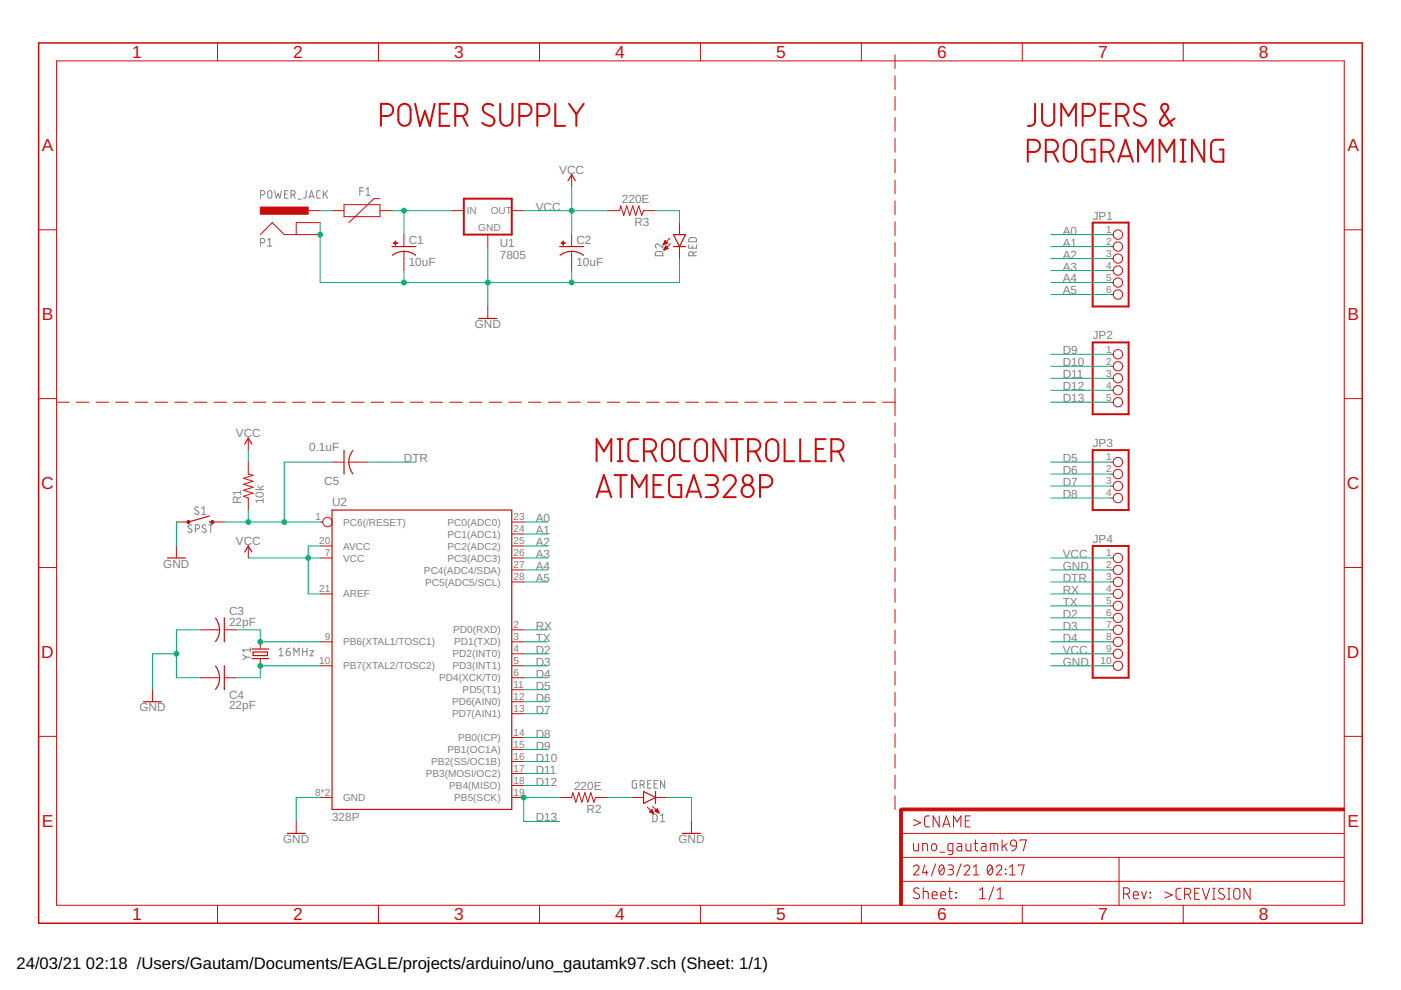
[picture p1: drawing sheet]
<svg xmlns="http://www.w3.org/2000/svg" width="297mm" height="210mm" viewBox="0 0 297 210" stroke-linecap="round" stroke-linejoin="round" font-family="sans-serif">
<g fill="none" stroke="#808080" stroke-width=".21">
<path d="M77 39.8h-.7v1.6M55.2 41.3h.5a.44 .44 0 0 0 .5-.4 .44 .44 0 0 0-.5-.5h-.5v1.6M55.2 51.5h.5a.46 .46 0 0 0 .5-.5 .46 .46 0 0 0-.5-.4h-.5v1.6M56.7 50.9l.5-.3v1.6M56.7 52.2h.9M56.9 40.6l.3-.2 .3 .2 .1 1a.44 .44 0 0 1-.4 .4 .44 .44 0 0 1-.5-.4zM58.2 40.4l.4 1.6 .4-1 .3 1 .4-1.6M60.3 41.1h.6M61.1 40.4h-.8v1.6h.8M61.7 41.3h.4a.44 .44 0 0 0 .5-.4 .44 .44 0 0 0-.5-.5h-.4v1.6M62.2 41.3l.4 .7M63.2 42.2h.7"/>
<path d="M64.9 40.4v1.4l-.6 .2M65.5 42l.5-1.6 .6 1.6M65.6 41.6h.9M67.9 40.4h-.5l-.2 .4v1l.2 .2h.5M68.5 40.4v1.6M68.9 41l.5 1M69.4 40.4l-.9 1M76.3 40.5h.7M77.6 40.2l.4-.4v1.6M77.6 41.4h.9M139.1 53.5l1.2-.1 .2 .2v.6h-1.6zM140.5 51.7v.9l-.8-.7a.44 .44 0 0 0-.8 .1 .44 .44 0 0 0 .4 .6"/>
<path d="M146 51.9v.7h1.7v-.7M146.2 50.5l1.2-.1 .2 .3 .1 .6h-1.7zM146.8 52.1v.5M146.9 54.2v-.4a.46 .46 0 0 0-.4-.5 .46 .46 0 0 0-.5 .5v.4h1.7M147.7 53.3l-.8 .4M40.6 111.4a.41 .41 0 0 0-.6-.1 .41 .41 0 0 0 0 .7l.5 .2a.44 .44 0 0 1 0 .7 .44 .44 0 0 1-.7-.2M41.4 112.2h.4a.44 .44 0 0 0 .5-.5 .44 .44 0 0 0-.5-.4h-.4v1.6M42.1 107.6a.41 .41 0 0 0-.6-.1 .41 .41 0 0 0 0 .6l.5 .3a.44 .44 0 0 1-.1 .7 .44 .44 0 0 1-.6-.2M42.8 107.8l.4-.3v1.6M42.8 109.1h.9M43.6 111.4a.41 .41 0 0 0-.6-.1 .41 .41 0 0 0 .1 .7l.5 .2a.44 .44 0 0 1-.1 .7 .44 .44 0 0 1-.7-.2M44.2 111.3h.9"/>
<path d="M44.7 111.3v1.6M51.4 138.8l.8 .5M52.2 139.3l-.8 .6M52.2 139.3h.9M53.1 137.8h-1.7l.4 .4M53.1 137.3v.9M59.1 137.8l.5-.4v1.6M59.1 139h.9M60.7 138.1h.5a.45 .45 0 0 1 .4 .5 .45 .45 0 0 1-.5 .4 .45 .45 0 0 1-.4-.4zM61.4 137.4l-.6 .3-.1 .4M62.3 139v-1.6l.6 .9 .5-.9v1.6M64.2 138.1h.9"/>
<path d="M64.2 137.4v1.6M65.1 137.4v1.6M65.7 138h.8l-.8 1h.8M134.9 165.5h-.6l-.2 .2-.1 1.1 .3 .3h.6v-.9h-.2M135.7 166.4h.5a.46 .46 0 0 0 .4-.5 .46 .46 0 0 0-.4-.4h-.5v1.6M136.2 166.4l.4 .7M137.3 166.2h.6M138 165.5h-.7v1.6h.7M138.4 172.6h.6l.3 .3v.9l-.3 .4h-.6zM138.7 166.2h.5M139.4 165.5h-.7v1.6h.7M140 174.2h.9"/>
<path d="M140 173l.5-.4v1.6M140.9 165.5v1.6l-.9-1.6v1.6"/>
</g>
<g fill="none" stroke="#c90d0c" stroke-width=".21">
<path d="M12 12.9h273v179h-273zM46.1 9.1v3.8M80.2 9.1v3.8M114.4 9.1v3.8M148.5 9.1v3.8M182.6 9.1v3.8M189.8 11.6v3M189.8 16.1v2.9M216.7 9.1v3.8M250.9 9.1v3.8M121.2 37v2.6M189.8 20.5v2.9"/>
<path d="M189.8 24.9v2.9M189.8 29.3v3M189.8 33.7v3M189.8 38.2v2.9M8.2 48.7h3.8M55.2 49.7l2.5-2.5 2.6 2.5h7.6M65.3 44.7h2.6M67.9 47.2h-5.1v2.5M70.4 44.7h2.5M72.9 43.4h7.7v2.5h-7.7zM80.6 44.7h2.5M80.6 42.1h-1.3l-5.3 5.1"/>
<path d="M85.6 49.7v2.6M85.6 53.3v4.1M95.8 44.7h2.5M103.4 49.7v2.6M108.5 44.7h2.5M121.2 49.7v2.6M121.2 53.3v4.1M128.8 44.7h2.6l.2-1.1 .6 2.1 .7-2.1 .6 2.1 .7-2.1 .6 2.1 .6-2.1 .7 2.1 .3-1h2.6M140.7 51.8h.2M140.7 51.7h.4M140.8 51.6h.6M140.8 53h.1"/>
<path d="M140.8 51.4h.6M140.8 52.9h.3M140.9 51.3h.4M140.9 52.8h.5M140.9 51.2h.3M140.9 52.6h.7M141 52.5h.5M141 51.1h.1M141 51l.5 .5-.9 .4zM141 52.4h.4M141.1 52.3h.2M141.1 52.2l.5 .5-.8 .3z"/>
<path d="M142 50.5l-1.4 1.4M142.2 51.6l-1.4 1.4M144.1 47.2v2.5M144.1 52.3v2.5M189.8 42.6v2.9M189.8 47v2.9M189.8 51.4v3M189.8 55.8v3M235.5 49.7h.6M235.5 52.3h.6M235.5 54.8h.6M235.5 57.4h.6"/>
<path d="M235.5 59.9h.6M285 48.7h3.8M103.4 65v2.5M189.8 60.3v2.9M189.8 64.7v2.9M189.8 69.1v2.9M189.8 73.5v3M189.8 78v2.9M235.5 62.4h.6M235.5 75.1h.6M235.5 77.7h.6M8.2 84.5h3.8"/>
<path d="M12 85.3h2.7M16.2 85.3h2.6M20.3 85.3h2.7M24.5 85.3h2.7M28.7 85.3h2.6M32.9 85.3h2.6M37 85.3h2.7M41.2 85.3h2.7M45.4 85.3h2.6M49.5 85.3h2.7M52.6 98v2.5l1.1 .3-2.1 .6 2.1 .6-2.1 .7 2.1 .6-2.1 .6 2.1 .7-2.1 .6 1 .4v2.5M52.6 92.9v2.5"/>
<path d="M53.7 85.3h2.7M57.9 85.3h2.6M62 85.3h2.7M66.2 85.3h2.7M70.4 85.3h2.6M70.4 98h2.5M74 98h4M74.5 85.3h2.7M78.7 85.3h2.7M82.9 85.3h2.6M87 85.3h2.7M91.2 85.3h2.7"/>
<path d="M95.4 85.3h2.6M99.5 85.3h2.7M103.7 85.3h2.7M107.9 85.3h2.7M112.1 85.3h2.6M116.2 85.3h2.7M120.4 85.3h2.7M124.6 85.3h2.6M128.7 85.3h2.7M132.9 85.3h2.7M137.1 85.3h2.6M141.2 85.3h2.7"/>
<path d="M145.4 85.3h2.7M149.6 85.3h2.7M153.8 85.3h2.6M157.9 85.3h2.7M162.1 85.3h2.7M166.3 85.3h2.6M170.4 85.3h2.7M174.6 85.3h2.7M178.8 85.3h2.6M182.9 85.3h2.7M187.1 85.3h2.7M189.8 82.4v5.8"/>
<path d="M189.8 89.7v2.9M189.8 94.1v2.9M189.8 98.5v2.8M235.5 85.3h.6M235.5 98h.6M235.5 80.2h.6M235.5 82.7h.6M285 84.5h3.8M37.4 110.7h2.5M37.4 115.8v2.5M45 110.7h2.6M52.6 115.8v2.5"/>
<path d="M67.9 118.3h2.5M67.9 115.8h2.5M67.9 110.7h.5M108.5 118.3h2.5M108.5 115.8h2.5M108.5 113.2h2.5M108.5 110.7h2.5M189.8 102.8v2.9M189.8 107.3v2.8M189.8 111.6v2.9M189.8 116v2.9M235.5 118.3h.6"/>
<path d="M235.5 100.5h.6M235.5 103.1h.6M235.5 105.6h.6M8.2 120.3h3.8M42.5 133.5h4M47.6 133.5h2.5M55.2 136.1v1.5M55.2 139.6v1.6M67.9 136.1h2.5M67.9 125.9h2.5M108.5 136.1h2.5M108.5 138.6h2.5"/>
<path d="M108.5 133.5h2.5M108.5 123.4h2.5M108.5 120.8h2.5M189.8 120.4v2.9M189.8 124.8v2.9M189.8 129.2v2.9M189.8 133.6v2.9M189.8 138v2.9M235.5 136.1h.6M235.5 125.9h.6M235.5 138.6h.6M235.5 133.5h.6"/>
<path d="M235.5 123.4h.6M235.5 120.8h.6M235.5 128.5h.6M235.5 131h.6M285 120.3h3.8M8.2 156.1h3.8M32.3 146.2v2.6M42.5 143.7h4M47.6 143.7h2.5M67.9 141.2h2.5M108.5 141.2h2.5M108.5 158.9h2.5"/>
<path d="M108.5 156.4h2.5M108.5 151.3h2.5M108.5 148.8h2.5M108.5 146.2h2.5M108.5 143.7h2.5M189.8 142.4v2.9M189.8 146.8v2.9M189.8 151.2v2.9M189.8 155.6v2.9M189.8 160v2.8M235.5 141.2h.6M285 156.1h3.8"/>
<path d="M62.8 174.2v2.5M67.9 169.1h2.5M108.5 169.1h2.5M108.5 166.5h2.5M108.5 164h2.5M108.5 161.5h2.5M118.7 169.1h2.5l.3-1 .6 2 .6-2 .7 2 .6-2 .6 2 .7-2 .6 2 .4-1h2.5M133.9 169.1h2.5M137.2 171.1l1.4 1.4M137.7 172.1l.5-.5 .4 .9zM137.8 172.2h.7M137.8 172h.6"/>
<path d="M137.9 171.9h.4M138 171.8h.3M138.1 172.3h.4M138.2 171.7h.1M138.3 171l1.4 1.4M138.3 172.4h.3M138.9 172l.5-.5 .3 .9zM138.9 172h.7M138.9 171.9h.7M139 169.1h2.5M139 171.8h.5M139.2 171.7h.2"/>
<path d="M139.2 172.2h.4M139.3 171.6h.1M139.5 172.3h.2M146.6 174.2v2.5M189.8 164.3v2.9M189.8 168.7v2.9M191 176.7h94M193.7 178.9v1.1l.1 .3 .3 .1h.6v-1.5M193.7 173.8l1.5 .6-1.5 .7M197.1 173h-.7l-.4 .5 .1 1.6 .3 .2h.7M197.6 179l.5-.1a.92 .92 0 0 1 .2 1.4l-.4 .1-.3-.2-.1-.3zM199.1 173v2.3l-1.3-2.3v2.3"/>
<path d="M199.9 175.3l.8-2.3 .7 2.3M200.1 174.8h1.1M202.2 175.3v-2.3l.7 1.3 .8-1.3v2.3M203 178.9h.7l.2 .2v1.3h-.6a.46 .46 0 0 1-.4-.5 .46 .46 0 0 1 .4-.4h.6M204.7 174h.7M204.8 178.9v1.1l.1 .3 .3 .1h.6v-1.5M205.7 173h-1v2.3h1M206.5 178.9h.8M206.8 178.1v2.1l.5 .2M208.1 178.9h.7l.2 .2v1.3h-.5a.46 .46 0 0 1-.5-.5 .46 .46 0 0 1 .5-.4h.5M210.8 178.9v1.5M212.5 178.1v2.3"/>
<path d="M212.9 179.3l.6 1.1M213.5 178.9l-1 .7M214.3 178.4a.66 .66 0 0 1 .8-.3 .66 .66 0 0 1 .4 .6v.7h-.8a.63 .63 0 0 1-.4-1zM215.5 179.4l-.3 .7-.7 .3M216.3 178.3v-.2h1.3l-.6 2.3M46.1 191.9v3.8M80.2 191.9v3.8M114.4 191.9v3.8M148.5 191.9v3.8M182.6 191.9v3.8M191 186.9h94M191 181.8h94"/>
<path d="M193.7 183.9a.58 .58 0 0 1 .8-.5 .58 .58 0 0 1 .2 .9l-1 1.2h1.1M194.8 188.4a.58 .58 0 0 0-.8-.1 .58 .58 0 0 0 0 .9l.7 .4a.58 .58 0 0 1 .1 .9 .58 .58 0 0 1-.9-.1l-.2-.2M195.6 180.4v-1.5l1 .1 .1 1.4M195.7 189l1 .1 .1 1.5M195.7 188.2v2.4M196.1 183.4l-.5 1.6h1.2M196.4 184.6v.9M197.6 189.8h1.1a.54 .54 0 0 0-.4-.8 .54 .54 0 0 0-.7 .5l.2 1 .9 .1M198.4 183.2l-1 2.5M199.2 180.7h1.1M199.3 183.5l.2-.1a.86 .86 0 0 1 .7 1.3 .6 .6 0 0 1-.6 .8 .6 .6 0 0 1-.5-.8v-.5zM199.5 189.8h1a.54 .54 0 0 0-.4-.8 .54 .54 0 0 0-.6 .5l.1 1 .9 .1"/>
<path d="M200.1 183.9l-.9 1.1M201 183.4h.7a.48 .48 0 0 1 .4 .5 .48 .48 0 0 1-.4 .4h-.5M201.1 189h.8M201.4 188.2v2.1l.5 .3M201.5 184.3a.58 .58 0 0 1 .7 .6 .58 .58 0 0 1-.7 .6h-.5M202 180.4h-.8l-.2-.2v-1l.2-.3h.8v1.9l-.2 .4h-.7M202.6 189.2l.1 .1zM202.6 190.2l.1 .2zM203.8 183.2l-1 2.5M204.4 183.9a.58 .58 0 0 1 .9-.5 .58 .58 0 0 1 .1 .9l-1 1.2h1.2M206.4 185.5h1.1M206.4 183.9l.5-.5v2.1"/>
<path d="M207.6 190.6h1.3M207.6 188.7l.7-.5v2.4M209.6 183.5l.1-.1a.88 .88 0 0 1 .8 1.3l-.1 .3a.51 .51 0 0 1-.5 .5 .51 .51 0 0 1-.5-.5l-.1-.8zM210 180.4v-1.5l1.4 .1 .1 1.4M210.4 183.9l-1 1.1M210.7 188l-1 2.8M211.2 183.9a.58 .58 0 0 1 .9-.5 .58 .58 0 0 1 .1 .9l-1 1.2h1.2M211.4 190.6h1.3M211.4 188.7l.6-.5v2.4M213.2 184.3l.1 .1zM213.2 185.2l.1 .1zM214 185.5h1.2"/>
<path d="M214 183.9l.6-.5v2.1M216 183.6v-.2h1.1l-.5 2.1M216.7 191.9v3.8M237.3 181.8v10.2M238.2 189.5h.7a.65 .65 0 0 0 .6-.6 .65 .65 0 0 0-.6-.7h-.7v2.4M239 189.5l.5 1.1M240.3 189.8h1a.55 .55 0 0 0-.3-.8 .55 .55 0 0 0-.7 .5l.1 1 .9 .1M242 189l.5 1.6 .6-1.6M243.8 190.2l.1 .2zM243.8 189.2l.1 .1zM247 189.1l1.5 .7-1.5 .6M250.4 188.3l-.7 .1-.4 .4 .1 1.7 .3 .1 .7 .1"/>
<path d="M250.9 191.9v3.8M251.2 189.6h.6a.65 .65 0 0 0 .7-.6 .65 .65 0 0 0-.7-.7h-.6v2.4M251.9 189.6l.6 1.1M253.3 189.4h.8M254.3 188.3h-1v2.4h1M254.9 188.3l.8 2.4 .8-2.4M257.1 190.7h.5M257.1 188.3h.5M257.4 188.3v2.4M259.5 188.5a.58 .58 0 0 0-.9-.1 .58 .58 0 0 0 0 .9l.8 .4a.58 .58 0 0 1 0 .9 .58 .58 0 0 1-.8-.1l-.3-.1M260.3 190.7h.5M260.3 188.3h.5"/>
<path d="M260.6 188.3v2.4M261.7 188.6a.66 .66 0 0 1 .7-.2 .66 .66 0 0 1 .5 .6v1a.66 .66 0 0 1-.7 .7 .66 .66 0 0 1-.6-.7zM265 188.3v2.4l-1.3-2.4v2.4"/>
<circle cx="237" cy="49.7" r=".99"/>
<circle cx="237" cy="57.4" r=".99"/>
<circle cx="237" cy="52.3" r=".99"/>
<circle cx="237" cy="59.9" r=".99"/>
<circle cx="237" cy="54.8" r=".99"/>
<circle cx="237" cy="77.7" r=".99"/>
<circle cx="237" cy="75.1" r=".99"/>
<circle cx="237" cy="62.4" r=".99"/>
<circle cx="237" cy="98" r=".99"/>
<circle cx="237" cy="80.2" r=".99"/>
<circle cx="237" cy="82.7" r=".99"/>
<circle cx="237" cy="85.3" r=".99"/>
<circle cx="69.4" cy="110.7" r=".99"/>
<circle cx="237" cy="103.1" r=".99"/>
<circle cx="237" cy="118.3" r=".99"/>
<circle cx="237" cy="100.5" r=".99"/>
<circle cx="237" cy="105.6" r=".99"/>
<circle cx="237" cy="138.6" r=".99"/>
<circle cx="237" cy="123.4" r=".99"/>
<circle cx="237" cy="131" r=".99"/>
<circle cx="237" cy="133.5" r=".99"/>
<circle cx="237" cy="128.5" r=".99"/>
<circle cx="237" cy="136.1" r=".99"/>
<circle cx="237" cy="120.8" r=".99"/>
<circle cx="237" cy="125.9" r=".99"/>
<circle cx="237" cy="141.2" r=".99"/>
</g>
<g fill="none" stroke="#c90d0c" stroke-width=".42">
<path d="M80.8 24.6a2.36 2.36 0 0 0 2.1-.3 1.29 1.29 0 0 0 .4-1.5 1.29 1.29 0 0 0-1.2-.8h-1.3v4.7M84.8 22.4a1.3 1.3 0 0 1 1.4-.3 1.3 1.3 0 0 1 .9 1.2v2.1a1.3 1.3 0 0 1-1.3 1.3 1.3 1.3 0 0 1-1.3-1.3v-2.1zM88 22l1 4.7 1.1-3.1 1 3.1 1.1-4.7M93.2 24.1h1.6M95.3 22h-2.1v4.7h2.1M96.5 24.6a2.36 2.36 0 0 0 2.2-.3 1.29 1.29 0 0 0 .3-1.5 1.29 1.29 0 0 0-1.2-.8h-1.3v4.7M98.1 24.6l1 2.1M104.6 22.4a1.23 1.23 0 0 0-1.5-.4 1.23 1.23 0 0 0-.7 1.3l.5 .7 1.4 .7a1.09 1.09 0 0 1 .3 1.6 1.09 1.09 0 0 1-1.5 .3l-.9-.6M106 22v3.4a1.3 1.3 0 0 0 1.3 1.3 1.3 1.3 0 0 0 1.3-1.3v-3.4M110.1 24.6a2.36 2.36 0 0 0 2.2-.3 1.3 1.3 0 0 0 .3-1.5 1.3 1.3 0 0 0-1.2-.8h-1.3v4.7M113.9 24.6a2.36 2.36 0 0 0 2.2-.3 1.3 1.3 0 0 0 .3-1.5 1.3 1.3 0 0 0-1.2-.8h-1.3v4.7M117.7 22v4.7h2.1"/>
<path d="M120.6 22l1.6 2.2M122.2 24.2v2.5M123.8 22l-1.6 2.2M217.9 32.2a2.36 2.36 0 0 0 2.2-.3 1.29 1.29 0 0 0 .3-1.4 1.29 1.29 0 0 0-1.2-.9h-1.3v4.7M219.5 22l-.1 3.9-.5 .6-1 .2M220.9 22v3.4a1.29 1.29 0 0 0 1.3 1.3 1.29 1.29 0 0 0 1.3-1.3v-3.4M221.7 32.2a2.36 2.36 0 0 0 2.2-.3 1.29 1.29 0 0 0 .3-1.4 1.29 1.29 0 0 0-1.2-.9h-1.3v4.7M223.3 32.2l1 2.1M225 26.7v-4.7l1.5 2.6 1.6-2.6v4.7M225.9 30.1a1.3 1.3 0 0 1 1.4-.4 1.3 1.3 0 0 1 .8 1.2v2.1a1.3 1.3 0 0 1-1.3 1.3 1.3 1.3 0 0 1-1.3-1.3v-2.1zM229.6 24.6a2.36 2.36 0 0 0 2.1-.3 1.29 1.29 0 0 0 .4-1.4 1.29 1.29 0 0 0-1.2-.9h-1.3v4.7M232.1 29.6l-1.8 .1-.7 .4-.1 .6v2.6l.1 .5 .4 .4 2.1 .1v-2.6h-.8"/>
<path d="M233.4 24.1h1.5M233.5 32.2a2.36 2.36 0 0 0 2.2-.3 1.29 1.29 0 0 0 .4-1.4 1.29 1.29 0 0 0-1.3-.9h-1.3v4.7M235.1 32.2l1 2.1M235.5 22h-2.1v4.7h2.1M236.7 24.6a2.36 2.36 0 0 0 2.1-.3 1.29 1.29 0 0 0 .4-1.4 1.29 1.29 0 0 0-1.2-.9h-1.3v4.7M237.1 34.3l1.5-4.7 1.6 4.7M237.5 33.1h2.3M238.2 24.6l1.1 2.1M241.3 34.3v-4.7l1.5 2.6 1.6-2.6v4.7M242.7 22.4a1.23 1.23 0 0 0-1.4-.4 1.23 1.23 0 0 0-.8 1.3l.5 .7 1.4 .7a1.09 1.09 0 0 1 .4 1.6 1.09 1.09 0 0 1-1.6 .3l-.8-.6M245.9 34.3v-4.7l1.5 2.6 1.6-2.6v4.7M249 25.1l-1.9 1.4a.75 .75 0 0 1-1-.1 .75 .75 0 0 1-.1-.9l1.6-2.3a.76 .76 0 0 0-.7-1.2 .76 .76 0 0 0-.6 1.2l2.2 3.5"/>
<path d="M250.3 29.6h1.1M250.3 34.3h1.1M250.8 29.6v4.7M255.3 29.6v4.7l-2.6-4.7v4.7M259.4 29.6l-1.9 .1-.6 .4-.1 .6v2.6l.1 .5 .4 .4 2.1 .1v-2.6h-.8M98.3 42.1h10.2v7.6h-10.2zM231.7 47.2h7.6v17.8h-7.6zM231.7 72.6h7.6v15.2h-7.6zM126.5 97.8v-4.7l1.5 2.6 1.6-2.6v4.7M131 97.8h1M131 93.1h1M131.5 93.1v4.7"/>
<path d="M135.3 93.1a1.78 1.78 0 0 0-2 .5l-.1 3.2 .3 .7a1.88 1.88 0 0 0 1.8 .3M136.5 95.7a2.42 2.42 0 0 0 2.2-.3 1.3 1.3 0 0 0 .3-1.5 1.3 1.3 0 0 0-1.2-.8h-1.3v4.7M138.1 95.7l1 2.1M140.7 93.6a1.29 1.29 0 0 1 1.4-.4 1.29 1.29 0 0 1 .8 1.2v2.1a1.29 1.29 0 0 1-1.3 1.3 1.29 1.29 0 0 1-1.3-1.3v-2.1zM146.2 93.1a1.78 1.78 0 0 0-1.9 .5l-.2 3.2 .3 .7a1.88 1.88 0 0 0 1.8 .3M147.6 93.6a1.29 1.29 0 0 1 1.5-.4 1.29 1.29 0 0 1 .8 1.2v2.1a1.29 1.29 0 0 1-1.3 1.3 1.29 1.29 0 0 1-1.3-1.3v-2.4zM153.8 93.1v4.7l-2.5-4.7v4.7M154.9 93.1h2.6M156.2 93.1v4.7M158.6 95.7a2.42 2.42 0 0 0 2.2-.3 1.29 1.29 0 0 0 .3-1.4 1.29 1.29 0 0 0-1.2-.9h-1.3v4.7M160.2 95.7l1 2.1M162.8 93.6a1.29 1.29 0 0 1 1.4-.4 1.29 1.29 0 0 1 .8 1.2v2.1a1.29 1.29 0 0 1-1.3 1.3 1.29 1.29 0 0 1-1.3-1.3l.1-2.4z"/>
<path d="M166.3 93.1v4.7h2.1M169.7 93.1v4.7h2M173 95.2h1.5M175 93.1h-2v4.7h2M176.3 95.7a2.42 2.42 0 0 0 2.1-.3 1.29 1.29 0 0 0 .4-1.4 1.29 1.29 0 0 0-1.2-.9h-1.3v4.7M177.8 95.7l1.1 2.1M231.7 95.4h7.6v12.7h-7.6zM126.5 105.4l1.5-4.7 1.6 4.7M126.9 104.2h2.3M130.3 100.7h2.6M131.6 100.7v4.7M134 105.4v-4.7l1.5 2.6 1.6-2.6v4.7"/>
<path d="M138.6 102.8h1.5M140.6 100.7h-2v4.7h2M144.4 100.7l-1.8 .1-.6 .4-.1 .6v2.8l.5 .7 .5 .1h1.5v-2.6h-.7M145.5 105.4l1.6-4.7 1.6 4.7M145.9 104.2h2.4M149.6 100.7h1.6a1.04 1.04 0 0 1 1 1.1 1.04 1.04 0 0 1-1 1h-1.1M150.9 102.8a1.3 1.3 0 0 1 1.3 1.3 1.3 1.3 0 0 1-1.3 1.3h-1.3M153.4 101.8a1.29 1.29 0 0 1 1.7-1.1 1.29 1.29 0 0 1 .7 1.9l-2.4 2.8h2.6M161.1 103.3a2.36 2.36 0 0 0 2.2-.3 1.29 1.29 0 0 0 .4-1.4 1.29 1.29 0 0 0-1.3-.9h-1.3v4.7M231.7 115.8h7.6v27.9h-7.6z"/>
<circle cx="158.5" cy="104.1" r="1.3"/>
<circle cx="158.5" cy="101.8" r="1.04"/>
</g>
<g fill="none" stroke="#c90d0c" stroke-width=".25">
<path d="M120.4 38.3l.8-1.3 .8 1.3M83.1 52.3h5.1M85.6 53.3l1.6 .3 .9 .5M85.6 53.3l-1.5 .3-.9 .5M118.7 52.3h5M121.2 53.3l1.6 .3 .9 .5M121.2 53.3l-1.5 .3-1 .5M142.8 52.3h2.5M142.8 49.7h2.5l-1.2 2.6zM101.5 67.5h3.8M51.9 94.2l.7-1.3 .8 1.3M72.9 95.4v5.1"/>
<path d="M74.8 95.5a4 4 0 0 0 0 5M35.5 118.3h3.8M44.4 110.7h.6M44.4 109.4l-4.5 1.3M51.9 117l.7-1.2 .8 1.2M70.4 108.1h38.1v63.5h-38.1zM45.7 131.1a4 4 0 0 1 0 4.9M47.6 131v5.1M53.4 137.6h3.6M53.4 139.6h3.6M53.7 138.2h3v.8h-3zM30.4 148.8h3.8"/>
<path d="M45.7 141.2a4 4 0 0 1 0 5M47.6 141.2v5M60.9 176.7h3.8M136.4 167.8l2.6 1.3-2.6 1.2zM139 167.8v2.5M144.7 176.7h3.8"/>
</g>
<g fill="#c90d0c" stroke="#c90d0c" stroke-width=".21">
<path d="M83.4 51.5h.9v.1h-.9z"/>
<path d="M83.8 51.1h.1v.9h-.1z"/>
<path d="M119 51.5h.8v.1h-.8z"/>
<path d="M119.3 51.1h.2v.9h-.2z"/>
<path d="M55.2 43.9h10.1v1.5h-10.1z"/>
<path d="M190.7 171.6h.6v20.3h-.6z"/>
<path d="M191 171.3h94v.6h-94z"/>
</g>
<g fill="#c90d0c" stroke="#c90d0c" stroke-width=".21">
<circle cx="39.9" cy="110.7" r=".33"/>
<circle cx="45" cy="110.7" r=".33"/>
</g>
<path d="M192.3 171.6h-1.3v1.3" fill="none" stroke="#c90d0c" stroke-width=".61"/>
<path d="M8.2 9.1h280.6v186.6h-280.6z" fill="none" stroke="#c90d0c" stroke-width=".32"/>
<g fill="none" stroke="#0dab76" stroke-width=".21">
<path d="M121.2 39.6v10.1M67.9 44.7h2.5M67.9 47.2v12.7h76.2v-5.1M83.1 44.7h12.7M85.6 44.7v5M85.6 57.4v2.5M103.4 52.3v12.7M111 44.7h17.8M121.2 57.4v2.5M139 44.7h5.1v2.5M222.8 59.9h12.7M222.8 49.7h12.7"/>
<path d="M222.8 52.3h12.7M222.8 54.8h12.7M222.8 57.4h12.7M222.8 62.4h12.7M222.8 75.1h12.7M222.8 77.7h12.7M52.6 95.4v2.6M70.4 98h-10.1v12.7M78 98h10.2M222.8 98h12.7M222.8 80.2h12.7M222.8 82.7h12.7"/>
<path d="M222.8 85.3h12.7M37.4 110.7v5.1M47.6 110.7h20.3M52.6 108.1v2.6M52.6 118.3h15.3M67.9 115.8h-2.6v10.1h2.6M111 115.8h5.1M111 118.3h5.1M111 110.7h5.1M111 113.2h5.1M222.8 118.3h12.7M222.8 100.5h12.7"/>
<path d="M222.8 103.1h12.7M222.8 105.6h12.7M37.4 138.6h-5.1v7.6M42.5 133.5h-5.1v10.2h5.1M50.1 133.5h5.1v2.6h12.7M111 138.6h5.1M111 120.8h5.1M111 133.5h5.1M111 136.1h5.1M111 123.4h5.1M222.8 125.9h12.7M222.8 138.6h12.7"/>
<path d="M222.8 120.8h12.7M222.8 133.5h12.7M222.8 136.1h12.7M222.8 123.4h12.7M222.8 128.5h12.7M222.8 131h12.7M67.9 141.2h-12.7v2.5h-5.1M111 141.2h5.1M111 143.7h5.1M111 146.2h5.1M111 148.8h5.1M111 151.3h5.1"/>
<path d="M111 156.4h5.1M111 158.9h5.1M222.8 141.2h12.7M67.9 169.1h-5.1v5.1M111 161.5h5.1M111 164h5.1M111 166.5h5.1M118.7 169.1h-7.7v5.1h7.7M128.8 169.1h5.1M141.5 169.1h5.1v5.1"/>
</g>
<g fill="#0dab76" stroke="#0dab76" stroke-width=".21">
<circle cx="85.6" cy="44.7" r=".51"/>
<circle cx="121.2" cy="44.7" r=".51"/>
<circle cx="65.3" cy="118.3" r=".51"/>
<circle cx="103.4" cy="59.9" r=".51"/>
<circle cx="67.9" cy="49.7" r=".51"/>
<circle cx="85.6" cy="59.9" r=".51"/>
<circle cx="121.2" cy="59.9" r=".51"/>
<circle cx="37.4" cy="138.6" r=".51"/>
<circle cx="55.2" cy="136.1" r=".51"/>
<circle cx="55.2" cy="141.2" r=".51"/>
<circle cx="52.6" cy="110.7" r=".51"/>
<circle cx="60.3" cy="110.7" r=".51"/>
<circle cx="111" cy="169.1" r=".51"/>
</g>
<g font-size="3.7" fill="#c90d0c">
<text x="28" y="12.3">1</text>
<text x="62.2" y="12.3">2</text>
<text x="96.3" y="12.3">3</text>
<text x="130.4" y="12.3">4</text>
<text x="164.5" y="12.3">5</text>
<text x="198.7" y="12.3">6</text>
<text x="232.8" y="12.3">7</text>
<text x="266.9" y="12.3">8</text>
<text x="8.9" y="32.1">A</text>
<text x="285.7" y="32.1">A</text>
<text x="8.9" y="67.9">B</text>
<text x="285.7" y="67.9">B</text>
<text x="8.8" y="103.7">C</text>
<text x="285.6" y="103.7">C</text>
<text x="8.8" y="139.5">D</text>
<text x="285.6" y="139.5">D</text>
<text x="8.9" y="175.3">E</text>
<text x="285.7" y="175.3">E</text>
<text x="28" y="195.1">1</text>
<text x="62.2" y="195.1">2</text>
<text x="96.3" y="195.1">3</text>
<text x="130.4" y="195.1">4</text>
<text x="164.5" y="195.1">5</text>
<text x="198.7" y="195.1">6</text>
<text x="232.8" y="195.1">7</text>
<text x="266.9" y="195.1">8</text>
</g>
<g font-size="3.5">
<text x="3.5" y="205.4">24/03/21</text>
<text x="18.2" y="205.4">02:18 /Users/Gautam/Documents/EAGLE/projects/arduino/uno_gautamk97.sch (Sheet: 1/1)</text>
</g>
<g font-size="2.5" fill="#808080">
<text x="118.6" y="36.8">VCC</text>
<text x="113.6" y="44.7">VCC</text>
<text x="131.9" y="43.1">220E</text>
<text x="134.5" y="47.9">R3</text>
<text x="231.7" y="46.6">JP1</text>
<text x="86.7" y="51.6">C1</text>
<text x="106" y="52.3">U1</text>
<text x="122.2" y="51.6">C2</text>
<text x="225.3" y="49.7">A0</text>
<text x="225.3" y="52.3">A1</text>
<text x="86.7" y="56.5">10uF</text>
<text x="106" y="54.8">7805</text>
<text x="122.2" y="56.5">10uF</text>
<text x="225.3" y="54.8">A2</text>
<text x="225.3" y="57.4">A3</text>
<text x="225.3" y="59.9">A4</text>
<text x="225.3" y="62.4">A5</text>
<text x="100.7" y="69.5">GND</text>
<text x="231.7" y="72">JP2</text>
<text x="225.3" y="75.1">D9</text>
<text x="225.3" y="77.7">D10</text>
<text x="225.3" y="80.2">D11</text>
<text x="225.3" y="82.7">D12</text>
<text x="225.3" y="85.3">D13</text>
<text x="50" y="92.7">VCC</text>
<text x="65.5" y="95.6">0.1uF</text>
<text x="231.7" y="94.8">JP3</text>
<text x="85.6" y="98">DTR</text>
<text x="225.3" y="98">D5</text>
<text x="225.3" y="100.5">D6</text>
<text x="51.1" y="106.9" transform="rotate(-90 51.1 106.9)">R1</text>
<text x="55.9" y="106.9" transform="rotate(-90 55.9 106.9)">10k</text>
<text x="68.7" y="102.9">C5</text>
<text x="70.4" y="107.4">U2</text>
<text x="225.3" y="103.1">D7</text>
<text x="225.3" y="105.6">D8</text>
<text x="113.6" y="110.7">A0</text>
<text x="113.6" y="113.2">A1</text>
<text x="50" y="115.5">VCC</text>
<text x="113.6" y="115.8">A2</text>
<text x="113.6" y="118.3">A3</text>
<text x="225.3" y="118.3">VCC</text>
<text x="231.7" y="115.1">JP4</text>
<text x="34.6" y="120.3">GND</text>
<text x="113.6" y="120.8">A4</text>
<text x="113.6" y="123.4">A5</text>
<text x="225.3" y="120.8">GND</text>
<text x="225.3" y="123.4">DTR</text>
<text x="225.3" y="125.9">RX</text>
<text x="48.6" y="130.4">C3</text>
<text x="225.3" y="128.5">TX</text>
<text x="225.3" y="131">D2</text>
<text x="48.6" y="132.6">22pF</text>
<text x="113.6" y="133.5">RX</text>
<text x="113.6" y="136.1">TX</text>
<text x="225.3" y="133.5">D3</text>
<text x="225.3" y="136.1">D4</text>
<text x="113.6" y="138.6">D2</text>
<text x="113.6" y="141.2">D3</text>
<text x="113.6" y="143.7">D4</text>
<text x="225.3" y="138.6">VCC</text>
<text x="225.3" y="141.2">GND</text>
<text x="48.6" y="148.1">C4</text>
<text x="113.6" y="146.2">D5</text>
<text x="113.6" y="148.8">D6</text>
<text x="29.5" y="150.8">GND</text>
<text x="48.6" y="150.4">22pF</text>
<text x="113.6" y="151.3">D7</text>
<text x="113.6" y="156.4">D8</text>
<text x="113.6" y="158.9">D9</text>
<text x="113.6" y="161.5">D10</text>
<text x="113.6" y="164">D11</text>
<text x="113.6" y="166.5">D12</text>
<text x="121.7" y="167.6">220E</text>
<text x="124.4" y="172.4">R2</text>
<text x="60" y="178.7">GND</text>
<text x="70.4" y="174.2">328P</text>
<text x="113.6" y="174.2">D13</text>
<text x="143.8" y="178.7">GND</text>
</g>
<g font-size="2.1" fill="#808080">
<text x="99" y="45.3">IN</text>
<text x="104.1" y="45.3">OUT</text>
<text x="101.4" y="49">GND</text>
<text x="234.5" y="49.4">1</text>
<text x="234.5" y="51.9">2</text>
<text x="234.5" y="54.5">3</text>
<text x="234.5" y="57">4</text>
<text x="234.5" y="59.5">5</text>
<text x="234.5" y="62.1">6</text>
<text x="234.5" y="74.8">1</text>
<text x="234.5" y="77.3">2</text>
<text x="234.5" y="79.9">3</text>
<text x="234.5" y="82.4">4</text>
<text x="234.5" y="84.9">5</text>
<text x="234.5" y="97.6">1</text>
<text x="234.5" y="100.2">2</text>
<text x="234.5" y="102.7">3</text>
<text x="234.5" y="105.2">4</text>
<text x="66.9" y="110.3">1</text>
<text x="72.7" y="111.4">PC6(/RESET)</text>
<text x="94.9" y="114">PC1(ADC1)</text>
<text x="94.9" y="111.4">PC0(ADC0)</text>
<text x="108.9" y="112.9">24</text>
<text x="108.9" y="110.3">23</text>
<text x="67.7" y="115.4">20</text>
<text x="68.9" y="117.9">7</text>
<text x="72.7" y="119.1">VCC</text>
<text x="72.7" y="116.5">AVCC</text>
<text x="94.9" y="119.1">PC3(ADC3)</text>
<text x="94.9" y="116.5">PC2(ADC2)</text>
<text x="108.9" y="117.9">26</text>
<text x="108.9" y="115.4">25</text>
<text x="234.5" y="117.9">1</text>
<text x="67.7" y="125.6">21</text>
<text x="89.9" y="121.6">PC4(ADC4/SDA)</text>
<text x="90.1" y="124.1">PC5(ADC5/SCL)</text>
<text x="108.9" y="123">28</text>
<text x="108.9" y="120.5">27</text>
<text x="234.5" y="120.5">2</text>
<text x="234.5" y="123">3</text>
<text x="234.5" y="125.6">4</text>
<text x="72.7" y="126.7">AREF</text>
<text x="234.5" y="128.1">5</text>
<text x="234.5" y="130.6">6</text>
<text x="68.9" y="135.7">9</text>
<text x="72.7" y="136.8">PB6(XTAL1/TOSC1)</text>
<text x="96.1" y="134.3">PD0(RXD)</text>
<text x="96.3" y="136.8">PD1(TXD)</text>
<text x="108.9" y="135.7">3</text>
<text x="108.9" y="133.2">2</text>
<text x="234.5" y="133.2">7</text>
<text x="234.5" y="135.7">8</text>
<text x="67.7" y="140.8">10</text>
<text x="72.7" y="141.9">PB7(XTAL2/TOSC2)</text>
<text x="95.9" y="141.9">PD3(INT1)</text>
<text x="95.9" y="139.4">PD2(INT0)</text>
<text x="108.9" y="143.3">6</text>
<text x="108.9" y="140.8">5</text>
<text x="108.9" y="138.3">4</text>
<text x="233.3" y="140.8">10</text>
<text x="234.5" y="138.3">9</text>
<text x="93.1" y="144.5">PD4(XCK/T0)</text>
<text x="95.8" y="149.5">PD6(AIN0)</text>
<text x="98.1" y="147">PD5(T1)</text>
<text x="108.9" y="148.4">12</text>
<text x="108.9" y="145.9">11</text>
<text x="95.8" y="152.1">PD7(AIN1)</text>
<text x="108.9" y="151">13</text>
<text x="94.9" y="159.7">PB1(OC1A)</text>
<text x="97.2" y="157.2">PB0(ICP)</text>
<text x="108.9" y="161.1">16</text>
<text x="108.9" y="158.6">15</text>
<text x="108.9" y="156">14</text>
<text x="90.3" y="164.8">PB3(MOSI/OC2)</text>
<text x="91.4" y="162.2">PB2(SS/OC1B)</text>
<text x="95.2" y="167.3">PB4(MISO)</text>
<text x="108.9" y="166.2">18</text>
<text x="108.9" y="163.7">17</text>
<text x="66.8" y="168.7">8*2</text>
<text x="72.7" y="169.8">GND</text>
<text x="96.3" y="169.8">PB5(SCK)</text>
<text x="108.9" y="168.7">19</text>
</g>
</svg>
